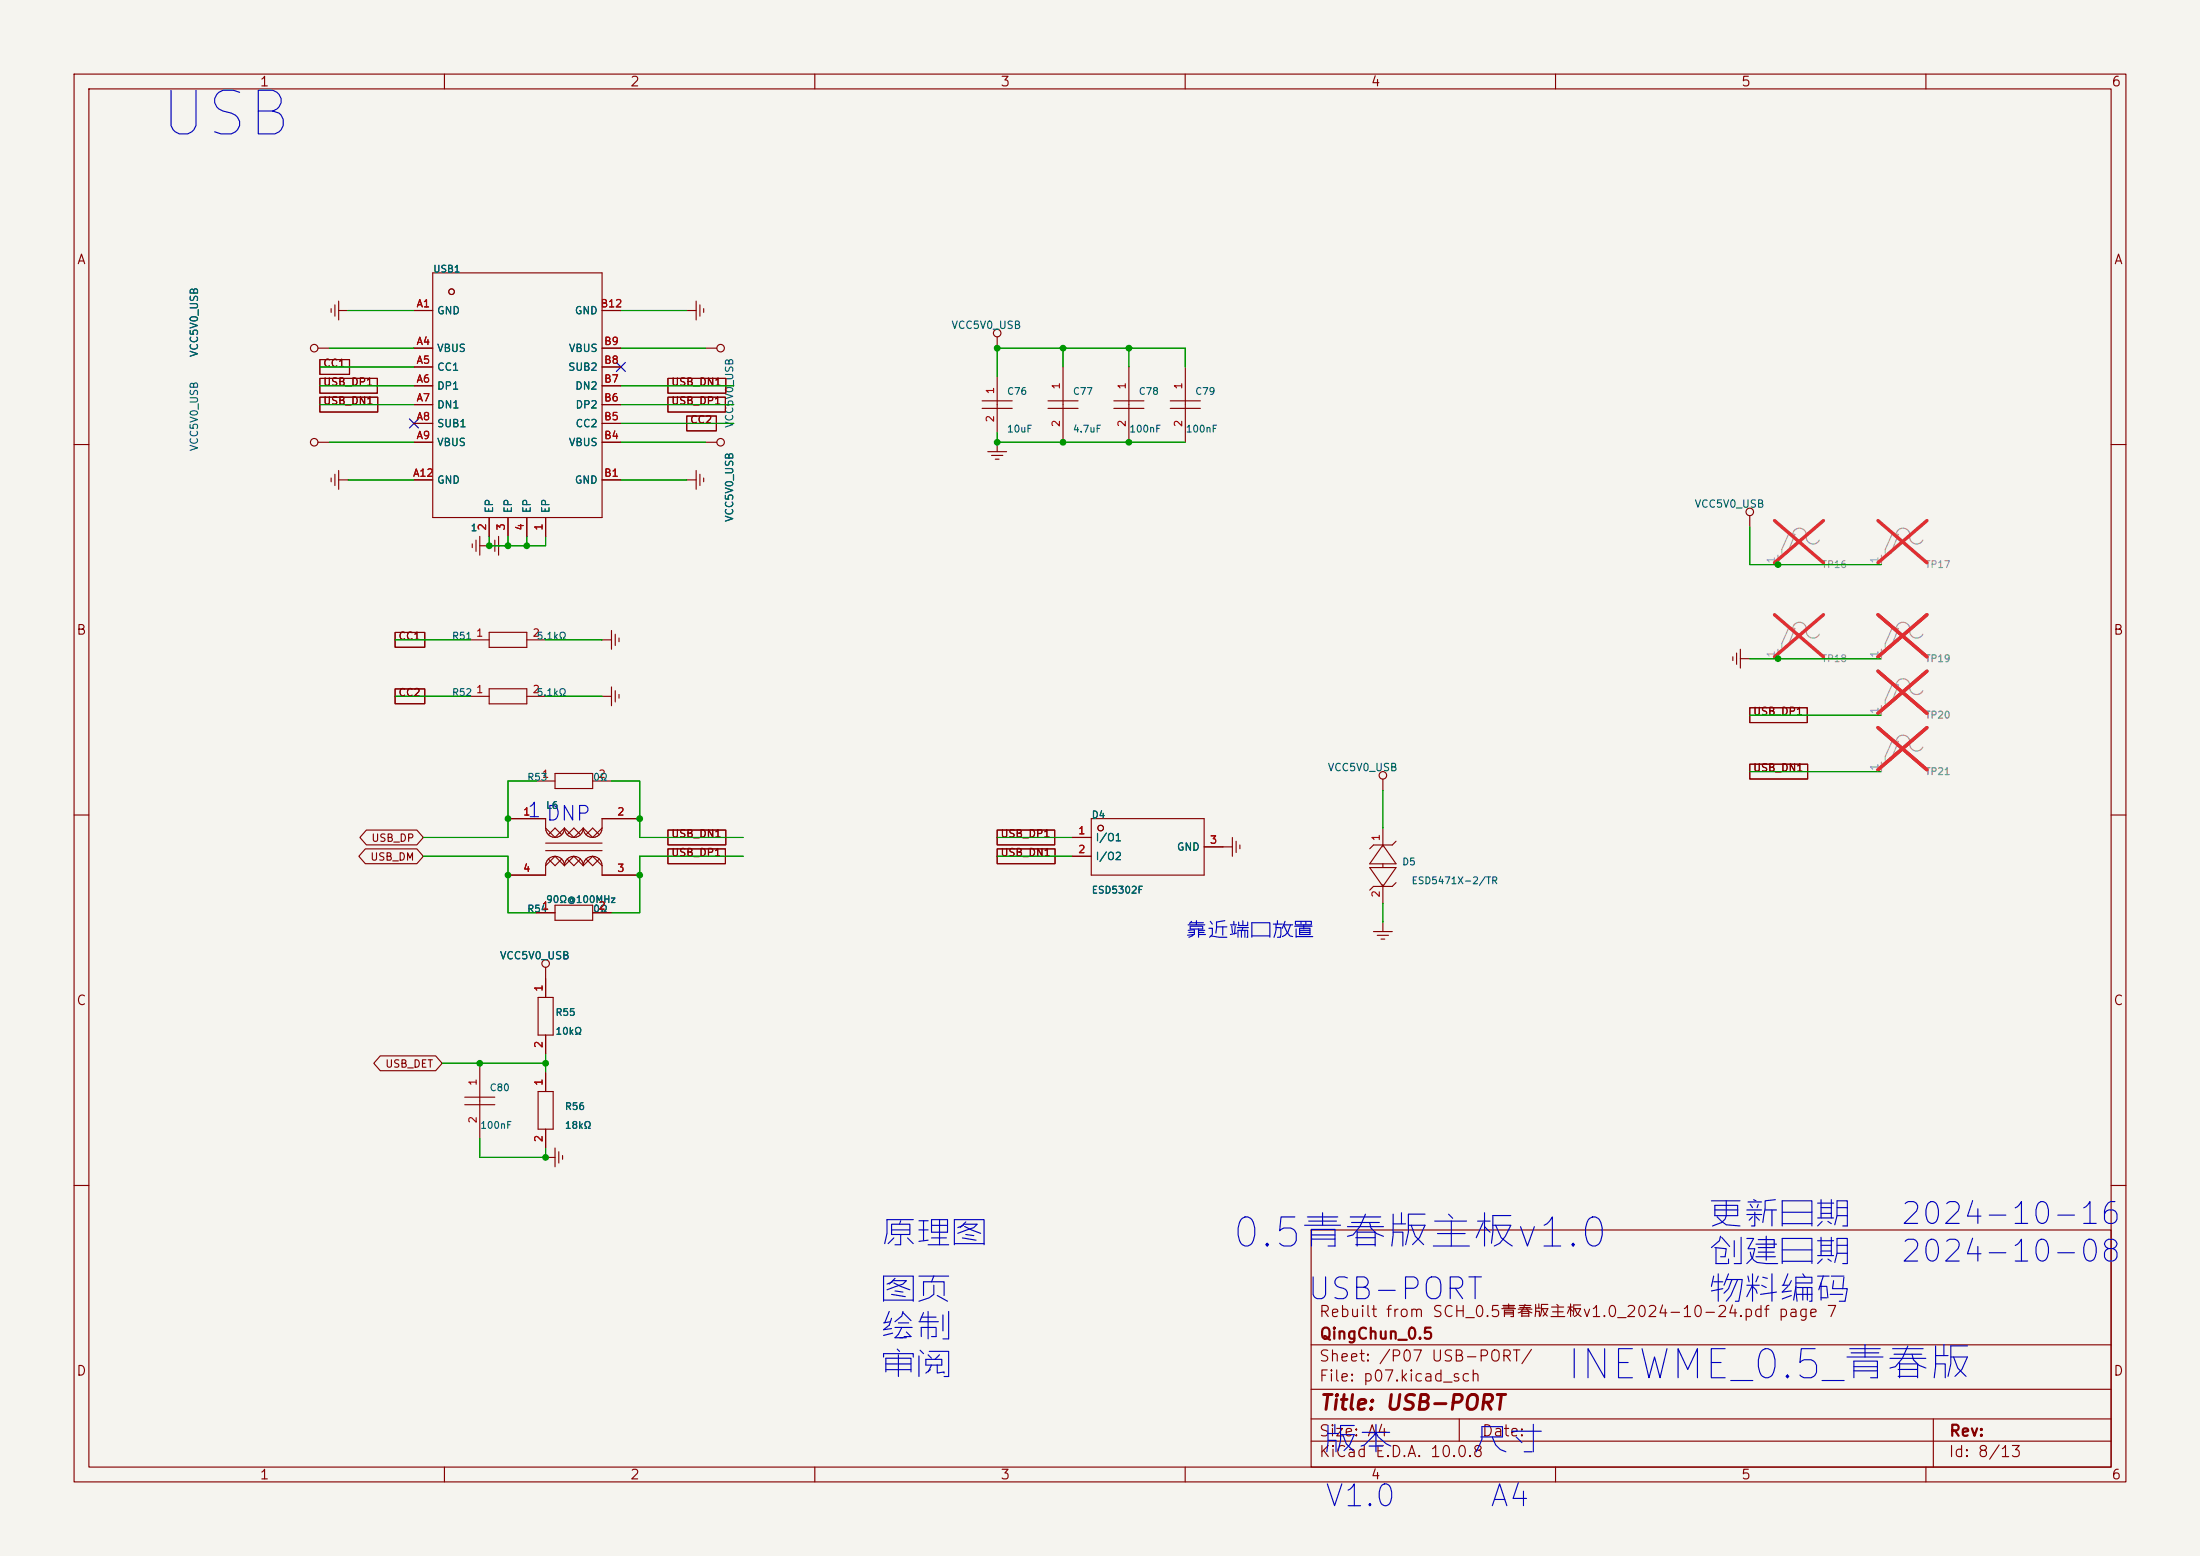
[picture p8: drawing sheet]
<svg xmlns="http://www.w3.org/2000/svg" width="297mm" height="210mm" viewBox="0 0 297 210" stroke-linecap="round" stroke-linejoin="round" font-family="sans-serif">
<path d="M0 0h297v210h-297z" fill="#f5f4ef" stroke="#f5f4ef" stroke-width=".14"/>
<g fill="none" stroke="#840000" stroke-width=".15">
<path d="M10 10h277v190h-277zM12 12h273v186h-273zM60 10v2M110 10v2M160 10v2M210 10v2M260 10v2M58.4 36.8h22.9v33.1h-22.9zM42.9 47h1.5M42.9 59.7h1.5M43.2 48.5h4v2h-4zM43.2 51.1h7.7v2h-7.7z"/>
<path d="M43.2 53.6h7.8v2h-7.8zM44.7 41.7v.5M45.2 41.1v1.6M45.7 41.9h1.3M45.7 40.6v2.6M55.9 41.9h2.5M55.9 47h2.5M55.9 49.5h2.5M55.9 52.1h2.5M55.9 54.6h2.5M55.9 57.2h2.5M55.9 59.7h2.5"/>
<path d="M81.3 41.9h2.5M81.3 47h2.5M81.3 49.5h2.5M81.3 52.1h2.5M81.3 54.6h2.5M81.3 57.2h2.5M81.3 59.7h2.5M90.2 53.6h7.7v2h-7.7zM90.2 51.1h7.8v2h-7.8zM92.7 56.1h4v2.1h-4zM92.7 41.9h1.3M94 40.6v2.6"/>
<path d="M94.5 41.1v1.6M95 41.7v.5M95.2 47h1.6M95.2 59.7h1.6M132.6 54.1h4.1M132.6 55.1h4.1M134.6 45.5v1.5M134.6 50.8v7.6M134.6 59.7v1.3M141.5 54.1h4M141.5 55.1h4M143.5 49.5v10.2"/>
<path d="M150.4 54.1h4M150.4 55.1h4M152.4 49.5v10.2M158 54.1h4.1M158 55.1h4.1M160 49.5v10.2M10 60h2M44.7 64.5v.5M45.2 64v1.5M45.7 64.8h1.3M45.7 63.5v2.5M55.9 64.8h2.5"/>
<path d="M63.8 73.4v.5M64.3 72.9v1.5M64.8 72.4v2.5M64.8 73.7h1.2M66 69.9v2.5M66.3 73.4v.5M66.8 72.9v1.5M67.3 73.7h1.3M67.3 72.4v2.5M68.6 69.9v2.5M71.1 69.9v2.5M73.7 69.9v2.5"/>
<path d="M81.3 64.8h2.5M92.7 64.8h1.3M94 63.5v2.5M94.5 64v1.5M95 64.5v.5M133.3 61h2.6M133.9 61.5h1.5M134.4 62h.5M236.2 69.6v1.5M285 60h2M53.3 85.4h4v2h-4zM53.3 93h4v2h-4z"/>
<path d="M63.5 86.4h2.5M63.5 94h2.5M66 93h5.1v2h-5.1zM66 85.3h5.1v2.1h-5.1zM71.1 86.4h2.6M71.1 94h2.6M81.3 86.4h1.2M81.3 94h1.2M82.5 85.1v2.5M82.5 92.7v2.6M83.1 85.6v1.5M83.1 93.2v1.5"/>
<path d="M83.6 86.1v.5M83.6 93.7v.5M233.9 88.6v.6M234.4 88.1v1.6M234.9 87.6v2.6M234.9 88.9h1.3M236.2 95.5h7.8v2h-7.8zM10 110h2M49.3 114.6h7l.8 1-.8 1h-7l-.9-1zM49.5 112h6.8l.8 1-.8 1h-6.8l-.9-1zM68.6 110.5h5.1v1.3M72.4 105.4h2.5"/>
<path d="M73.7 116.8v1.3h-5.1M73.7 111.8v.3l.3 .6M73.7 113.8h7.6M73.7 114.8h7.6M73.7 111.8l1.2 1.2M74 115.9l-.3 .6v.3M74 112.7l.6 .3h.3M74 112.7l.9-.9 .9 .9M74 115.9l.9 .9 .9-.9M74.9 104.4h5.1v2h-5.1zM74.9 115.6h-.3l-.6 .3M74.9 115.6l-1.2 1.2"/>
<path d="M74.9 115.6l1.3 1.2M74.9 115.6h.4l.5 .3M75.8 112.7l-.5 .3h-.4M75.8 115.9l.4 .6v.3M76.2 111.8l-1.3 1.2M76.2 111.8v.3l-.4 .6M76.2 111.8v.3l.4 .6M76.2 111.8l1.3 1.2M76.6 115.9l-.4 .6v.3M76.6 112.7l.5 .3h.4M76.6 112.7l.9-.9 .9 .9M76.6 115.9l.9 .9 .9-.9"/>
<path d="M77.5 115.6l1.2 1.2M77.5 115.6h-.4l-.5 .3M77.5 115.6l-1.3 1.2M77.5 115.6h.3l.6 .3M78.4 112.7l-.6 .3h-.3M78.4 115.9l.3 .6v.3M78.7 111.8l-1.2 1.2M78.7 111.8v.3l-.3 .6M78.7 111.8l.1 .3 .3 .6M78.7 111.8l1.3 1.2M79.1 115.9l-.3 .6-.1 .3M79.1 112.7l.6 .3h.3"/>
<path d="M79.1 115.9l.9 .9 .9-.9M79.1 112.7l.9-.9 .9 .9M80 115.6l1.3 1.2M80 115.6h-.3l-.6 .3M80 115.6l-1.3 1.2M80 115.6h.3l.6 .3M80 105.4h2.5M80.9 112.7l-.6 .3h-.3M80.9 115.9l.3 .6 .1 .3M81.3 116.8v1.3h5.1M81.3 111.8l-1.3 1.2M81.3 111.8l-.1 .3-.3 .6"/>
<path d="M86.4 110.5h-5.1v1.3M90.2 112h7.8v2h-7.8zM90.2 114.6h7.7v2h-7.7zM134.6 112h7.8v2h-7.8zM134.6 114.6h7.8v2h-7.8zM144.8 113h2.5M144.8 115.6h2.5M147.3 110.5h15.3v7.6h-15.3zM162.6 114.3h3.8M166.4 113v2.6M166.9 113.5v1.6M167.4 114v.6"/>
<path d="M184.9 117.1h3.6l-1.8 2.5zM186.7 114l1.8 2.6h-3.6zM186.7 105.2v1.5M186.7 111.8v2.5M186.7 116.6v.5M186.7 119.4v2.5M188.5 119.1l-.5 .5h-2.6l-.5 .5M188.5 113.5l-.5 .5h-2.6l-.5 .6M236.2 103.1h7.8v2h-7.8zM285 110h2M72.4 123.2h2.5M72.6 134.6h2.1v5.1h-2.1z"/>
<path d="M73.7 130.6v4M73.7 139.7v2.5M74.9 122.2h5.1v2h-5.1zM80 123.2h2.5M185.4 125.7h2.6M185.9 126.2h1.6M186.4 126.7h.5M186.7 124.5v1.2M51.3 142.5h7.5l.9 1-.9 1h-7.5l-.8-1zM62.7 148.1h4.1M62.7 149.1h4.1M64.8 143.5v10.2"/>
<path d="M72.6 147.3h2.1v5.1h-2.1zM73.7 144.8v2.5M73.7 152.4v2.5M73.7 156.2h1.2M74.9 154.9v2.6M75.4 155.4v1.6M75.9 156v.5M10 160h2M177 166h108v32h-108zM285 160h2M60 198v2M110 198v2"/>
<path d="M160 198v2M177 194.5h108M177 191.5h108M177 187.5h108M177 181.5h108M197 191.5v3M210 198v2M260 198v2M261 191.5v6.5"/>
<circle cx="61" cy="39.4" r=".38"/>
<circle cx="42.4" cy="47" r=".51"/>
<circle cx="42.4" cy="59.7" r=".51"/>
<circle cx="97.3" cy="47" r=".51"/>
<circle cx="97.3" cy="59.7" r=".51"/>
<circle cx="134.6" cy="45" r=".51"/>
<circle cx="236.2" cy="69.1" r=".51"/>
<circle cx="148.6" cy="111.8" r=".38"/>
<circle cx="186.7" cy="104.6" r=".51"/>
<circle cx="73.7" cy="130" r=".51"/>
</g>
<g fill="none" stroke="#9c9b98" stroke-width=".15">
<path d="M240 74.9v1.3M240.5 74.7v-.5l1.1-2.3 .7 .2-1 2.6-.5 .2M242.1 71.9a.93 .93 0 0 1 1.1-.6 .93 .93 0 0 1 .6 1.1 .94 .94 0 0 0 .7 1 .94 .94 0 0 0 1.1-.5M254 74.9v1.3M254.5 74.7v-.5l1-2.3 .8 .2-1 2.6-.5 .2M256 71.9a.93 .93 0 0 1 1.2-.6 .93 .93 0 0 1 .6 1.1 .94 .94 0 0 0 .7 1 .94 .94 0 0 0 1.1-.5M240 87.6v1.3M240.5 87.4v-.5l1.1-2.3 .7 .2-1 2.6-.5 .2M242.1 84.6a.93 .93 0 0 1 1.1-.6 .93 .93 0 0 1 .6 1.1 .94 .94 0 0 0 .7 1 .94 .94 0 0 0 1.1-.5M254 87.6v1.3M254 95.3v1.2M254.5 87.4v-.5l1-2.3 .8 .2-1 2.6-.5 .2"/>
<path d="M254.5 95v-.5l1-2.3 .8 .3-1 2.5-.5 .3M256 84.6a.93 .93 0 0 1 1.2-.6 .93 .93 0 0 1 .6 1.1 .94 .94 0 0 0 .7 1 .94 .94 0 0 0 1.1-.5M256 92.2a.93 .93 0 0 1 1.2-.6 .93 .93 0 0 1 .6 1.1 .94 .94 0 0 0 .7 1 .94 .94 0 0 0 1.1-.5M256 99.8a.93 .93 0 0 1 1.2-.5 .93 .93 0 0 1 .6 1 .94 .94 0 0 0 .7 1 .94 .94 0 0 0 1.1-.5M254 102.9v1.2M254.5 102.6v-.5l1-2.3 .8 .3-1 2.5-.5 .3"/>
</g>
<path d="M239.6 70.3l6.6 5.7M246.2 70.3l-6.6 5.7M253.5 70.3l6.6 5.7M260.1 70.3l-6.6 5.7M239.6 83l6.6 5.7M246.2 83l-6.6 5.7M253.5 83l6.6 5.7M253.5 98.2l6.6 5.7M253.5 90.6l6.6 5.7M260.1 83l-6.6 5.7M260.1 98.2l-6.6 5.7M260.1 90.6l-6.6 5.7" fill="none" stroke="#e12e31" stroke-width=".46"/>
<g fill="none" stroke="#009600" stroke-width=".15">
<path d="M43.2 49.5h12.7M43.2 52.1h12.7M43.2 54.6h12.7M44.4 47h11.5M44.4 59.7h11.5M47 41.9h8.9M83.8 41.9h8.9M83.8 47h11.4M83.8 59.7h11.4M83.8 52.1h15.3M83.8 54.6h15.3M83.8 57.2h15.3"/>
<path d="M134.6 58.4v1.3h25.4M143.5 47v2.5M152.4 47v2.5M160 49.5v-2.5h-25.4v3.8M47 64.8h8.9M66 72.4v1.3h7.7v-1.3M68.6 72.4v1.3M71.1 72.4v1.3M83.8 64.8h8.9M236.2 71.1v5.1h17.8M53.3 86.4h10.2M53.3 94h10.2"/>
<path d="M73.7 86.4h7.6M73.7 94h7.6M236.2 88.9h17.8M236.2 96.5h17.8M57.1 115.6h11.5v7.6h3.8M72.4 105.4h-3.8v7.6h-11.5M82.5 105.4h3.9v7.6h13.9M100.3 115.6h-13.9v7.6h-3.9M134.6 113h10.2M134.6 115.6h10.2M186.7 106.7v5.1M236.2 104.1h17.8"/>
<path d="M186.7 121.9v2.6M59.7 143.5h14M64.8 153.7v2.5h8.9v-1.3M73.7 142.2v2.6"/>
</g>
<path d="M55.3 56.5l1.2 1.3M56.5 56.5l-1.2 1.3M83.2 48.9l1.2 1.2M84.4 48.9l-1.2 1.2" fill="none" stroke="#000084" stroke-width=".15"/>
<g fill="#009600">
<circle cx="66" cy="73.7" r=".46"/>
<circle cx="68.6" cy="73.7" r=".46"/>
<circle cx="71.1" cy="73.7" r=".46"/>
<circle cx="86.4" cy="110.5" r=".46"/>
<circle cx="86.4" cy="118.1" r=".46"/>
<circle cx="68.6" cy="110.5" r=".46"/>
<circle cx="68.6" cy="118.1" r=".46"/>
<circle cx="73.7" cy="143.5" r=".46"/>
<circle cx="64.8" cy="143.5" r=".46"/>
<circle cx="73.7" cy="156.2" r=".46"/>
<circle cx="240" cy="88.9" r=".46"/>
<circle cx="240" cy="76.2" r=".46"/>
<circle cx="143.5" cy="47" r=".46"/>
<circle cx="134.6" cy="47" r=".46"/>
<circle cx="143.5" cy="59.7" r=".46"/>
<circle cx="134.6" cy="59.7" r=".46"/>
<circle cx="152.4" cy="47" r=".46"/>
<circle cx="152.4" cy="59.7" r=".46"/>
</g>
<text font-size="5.9" fill="#0000c2" x="21.1" y="19.9">USB</text>
<g font-size="3.9" fill="#0000c2">
<text x="166" y="169.4">0.5青春版主板v1.0</text>
<text x="211.2" y="187.1">INEWME_0.5_青春版</text>
</g>
<g font-size="3.2" fill="#0000c2">
<text x="230.4" y="166.4">更新日期</text>
<text x="118.6" y="169">原理图</text>
<text x="230.4" y="171.5">创建日期</text>
<text x="118.6" y="176.6">图页</text>
<text x="230.4" y="176.6">物料编码</text>
<text x="118.6" y="181.7">绘制</text>
<text x="118.6" y="186.8">审阅</text>
<text x="178.3" y="196.9">版本</text>
<text x="198.7" y="196.9">尺寸</text>
</g>
<g font-size="2.9" fill="#0000c2">
<text x="256.3" y="166">2024-10-16</text>
<text x="256.3" y="171.1">2024-10-08</text>
<text x="176.3" y="176.2">USB-PORT</text>
<text x="178.6" y="204.1">V1.0</text>
<text x="200.9" y="204.1">A4</text>
</g>
<g font-size="2" fill="#0000c2">
<text x="71" y="110.8">1 DNP</text>
<text x="159.9" y="127.1">靠近端口放置</text>
</g>
<text font-size="2" fill="#840000" x="178" y="190.8">Title: USB-PORT</text>
<g font-size="1.5" fill="#840000">
<text x="178" y="178.1">Rebuilt from SCH_0.5青春版主板v1.0_2024-10-24.pdf page 7</text>
<text x="178" y="184.1">Sheet: /P07 USB-PORT/</text>
<text x="178" y="181.1">QingChun_0.5</text>
<text x="178" y="186.8">File: p07.kicad_sch</text>
<text x="178" y="197">KiCad E.D.A. 10.0.8</text>
<text x="178" y="194.2">Size: A4</text>
<text x="200" y="194.2">Date:</text>
<text x="263" y="197">Id: 8/13</text>
<text x="263" y="194.2">Rev:</text>
</g>
<g font-size="1.3" fill="#840000">
<text x="35" y="12">1</text>
<text x="85" y="12">2</text>
<text x="135" y="12">3</text>
<text x="185" y="12">4</text>
<text x="235" y="12">5</text>
<text x="285" y="12">6</text>
<text x="10.3" y="36">A</text>
<text x="285.3" y="36">A</text>
<text x="10.2" y="86">B</text>
<text x="285.2" y="86">B</text>
<text x="10.2" y="136">C</text>
<text x="285.2" y="136">C</text>
<text x="10.2" y="186">D</text>
<text x="285.2" y="186">D</text>
<text x="35" y="200">1</text>
<text x="85" y="200">2</text>
<text x="135" y="200">3</text>
<text x="185" y="200">4</text>
<text x="235" y="200">5</text>
<text x="285" y="200">6</text>
</g>
<g font-size="1" fill="#a90000">
<text x="56.1" y="41.7">A1</text>
<text x="81" y="41.7">B12</text>
<text x="56.1" y="46.8">A4</text>
<text x="81.5" y="46.8">B9</text>
<text x="56.1" y="49.3">A5</text>
<text x="56.1" y="51.9">A6</text>
<text x="81.5" y="51.9">B7</text>
<text x="81.5" y="49.3">B8</text>
<text x="134.4" y="53.3" transform="rotate(-90 134.4 53.3)">1</text>
<text x="143.3" y="52.6" transform="rotate(-90 143.3 52.6)">1</text>
<text x="152.2" y="52.6" transform="rotate(-90 152.2 52.6)">1</text>
<text x="159.8" y="52.6" transform="rotate(-90 159.8 52.6)">1</text>
<text x="56.1" y="54.4">A7</text>
<text x="56.1" y="57">A8</text>
<text x="56.1" y="59.5">A9</text>
<text x="81.5" y="59.5">B4</text>
<text x="81.5" y="57">B5</text>
<text x="81.5" y="54.4">B6</text>
<text x="134.4" y="57.1" transform="rotate(-90 134.4 57.1)">2</text>
<text x="143.3" y="57.7" transform="rotate(-90 143.3 57.7)">2</text>
<text x="152.2" y="57.7" transform="rotate(-90 152.2 57.7)">2</text>
<text x="159.8" y="57.7" transform="rotate(-90 159.8 57.7)">2</text>
<text x="55.7" y="64.6">A12</text>
<text x="81.5" y="64.6">B1</text>
<text x="65.9" y="71.7" transform="rotate(-90 65.9 71.7)">2</text>
<text x="68.4" y="71.7" transform="rotate(-90 68.4 71.7)">3</text>
<text x="70.9" y="71.7" transform="rotate(-90 70.9 71.7)">4</text>
<text x="73.5" y="71.7" transform="rotate(-90 73.5 71.7)">1</text>
<text x="64.2" y="86.2">1</text>
<text x="71.8" y="86.2">2</text>
<text x="64.2" y="93.8">1</text>
<text x="71.8" y="93.8">2</text>
<text x="73.1" y="105.2">1</text>
<text x="80.7" y="105.2">2</text>
<text x="70.5" y="110.3">1</text>
<text x="83.2" y="110.3">2</text>
<text x="145.5" y="112.8">1</text>
<text x="186.5" y="113.6" transform="rotate(-90 186.5 113.6)">1</text>
<text x="70.5" y="117.9">4</text>
<text x="83.2" y="117.9">3</text>
<text x="145.5" y="115.4">2</text>
<text x="163.3" y="114.1">3</text>
<text x="73.1" y="123">1</text>
<text x="80.7" y="123">2</text>
<text x="186.5" y="121.2" transform="rotate(-90 186.5 121.2)">2</text>
<text x="73.5" y="133.9" transform="rotate(-90 73.5 133.9)">1</text>
<text x="73.5" y="141.5" transform="rotate(-90 73.5 141.5)">2</text>
<text x="64.6" y="146.6" transform="rotate(-90 64.6 146.6)">1</text>
<text x="73.5" y="146.6" transform="rotate(-90 73.5 146.6)">1</text>
<text x="64.6" y="151.7" transform="rotate(-90 64.6 151.7)">2</text>
<text x="73.5" y="154.2" transform="rotate(-90 73.5 154.2)">2</text>
</g>
<g font-size="1" fill="#006464">
<text x="58.9" y="42.7">GND</text>
<text x="58.9" y="47.7">VBUS</text>
<text x="76.7" y="47.7">VBUS</text>
<text x="77.5" y="42.7">GND</text>
<text x="128.4" y="44.6">VCC5V0_USB</text>
<text x="27" y="48.3" transform="rotate(-90 27 48.3)">VCC5V0_USB</text>
<text x="58.9" y="50.3">CC1</text>
<text x="58.9" y="52.8">DP1</text>
<text x="76.6" y="50.3">SUB2</text>
<text x="77.6" y="52.8">DN2</text>
<text x="58.9" y="55.4">DN1</text>
<text x="58.9" y="57.9">SUB1</text>
<text x="77.6" y="57.9">CC2</text>
<text x="77.6" y="55.4">DP2</text>
<text x="99.2" y="57.8" transform="rotate(-90 99.2 57.8)">VCC5V0_USB</text>
<text x="27" y="61" transform="rotate(-90 27 61)">VCC5V0_USB</text>
<text x="58.9" y="60.4">VBUS</text>
<text x="58.9" y="65.5">GND</text>
<text x="76.7" y="60.4">VBUS</text>
<text x="77.5" y="65.5">GND</text>
<text x="66.8" y="69.3" transform="rotate(-90 66.8 69.3)">EP</text>
<text x="69.3" y="69.3" transform="rotate(-90 69.3 69.3)">EP</text>
<text x="71.9" y="69.3" transform="rotate(-90 71.9 69.3)">EP</text>
<text x="74.4" y="69.3" transform="rotate(-90 74.4 69.3)">EP</text>
<text x="99.2" y="70.5" transform="rotate(-90 99.2 70.5)">VCC5V0_USB</text>
<text x="228.7" y="68.8">VCC5V0_USB</text>
<text x="179.2" y="104.3">VCC5V0_USB</text>
<text x="147.8" y="113.8">I/O1</text>
<text x="147.8" y="116.3">I/O2</text>
<text x="158.8" y="115.1">GND</text>
<text x="67.4" y="129.7">VCC5V0_USB</text>
</g>
<g font-size="1" fill="#840000">
<text x="43.6" y="49.8">CC1</text>
<text x="43.6" y="52.3">USB_DP1</text>
<text x="90.5" y="52.3">USB_DN1</text>
<text x="43.6" y="54.9">USB_DN1</text>
<text x="90.5" y="54.9">USB_DP1</text>
<text x="93.1" y="57.4">CC2</text>
<text x="53.7" y="86.6">CC1</text>
<text x="53.7" y="94.2">CC2</text>
<text x="236.6" y="96.8">USB_DP1</text>
<text x="236.6" y="104.4">USB_DN1</text>
<text x="50.1" y="113.9">USB_DP</text>
<text x="90.5" y="113.3">USB_DN1</text>
<text x="135" y="113.3">USB_DP1</text>
<text x="49.9" y="116.4">USB_DM</text>
<text x="90.5" y="115.8">USB_DP1</text>
<text x="135" y="115.8">USB_DN1</text>
<text x="51.9" y="144.3">USB_DET</text>
</g>
<g font-size="1" fill="#a5a4a2">
<text x="239.8" y="76.1" transform="rotate(-90 239.8 76.1)">1</text>
<text x="253.8" y="76.1" transform="rotate(-90 253.8 76.1)">1</text>
<text x="239.8" y="88.8" transform="rotate(-90 239.8 88.8)">1</text>
<text x="253.8" y="88.8" transform="rotate(-90 253.8 88.8)">1</text>
<text x="253.8" y="96.5" transform="rotate(-90 253.8 96.5)">1</text>
<text x="253.8" y="104.1" transform="rotate(-90 253.8 104.1)">1</text>
</g>
<g font-size=".9" fill="#006464">
<text x="58.4" y="37">USB1</text>
<text x="135.9" y="53.5">C76</text>
<text x="144.8" y="53.5">C77</text>
<text x="153.7" y="53.5">C78</text>
<text x="161.3" y="53.5">C79</text>
<text x="135.9" y="58.6">10uF</text>
<text x="144.8" y="58.6">4.7uF</text>
<text x="152.4" y="58.6">100nF</text>
<text x="160" y="58.6">100nF</text>
<text x="63.5" y="71.9">1</text>
<text x="60.9" y="86.5">R51</text>
<text x="72.4" y="86.5">5.1kΩ</text>
<text x="60.9" y="94.2">R52</text>
<text x="72.4" y="94.2">5.1kΩ</text>
<text x="71.1" y="105.6">R53</text>
<text x="80" y="105.6">0Ω</text>
<text x="73.6" y="109.4">L6</text>
<text x="147.3" y="110.7">D4</text>
<text x="189.2" y="117">D5</text>
<text x="190.5" y="119.6">ESD5471X-2/TR</text>
<text x="71.1" y="123.4">R54</text>
<text x="73.6" y="122.1">90Ω@100MHz</text>
<text x="80" y="123.4">0Ω</text>
<text x="147.3" y="120.8">ESD5302F</text>
<text x="74.9" y="137.3">R55</text>
<text x="74.9" y="139.9">10kΩ</text>
<text x="66" y="147.5">C80</text>
<text x="64.8" y="152.6">100nF</text>
<text x="76.2" y="150">R56</text>
<text x="76.2" y="152.6">18kΩ</text>
</g>
<g font-size=".9" fill="#939391">
<text x="245.9" y="76.9">TP16</text>
<text x="259.8" y="76.9">TP17</text>
<text x="245.9" y="89.6">TP18</text>
<text x="259.8" y="89.6">TP19</text>
<text x="259.8" y="97.2">TP20</text>
<text x="259.8" y="104.8">TP21</text>
</g>
</svg>
